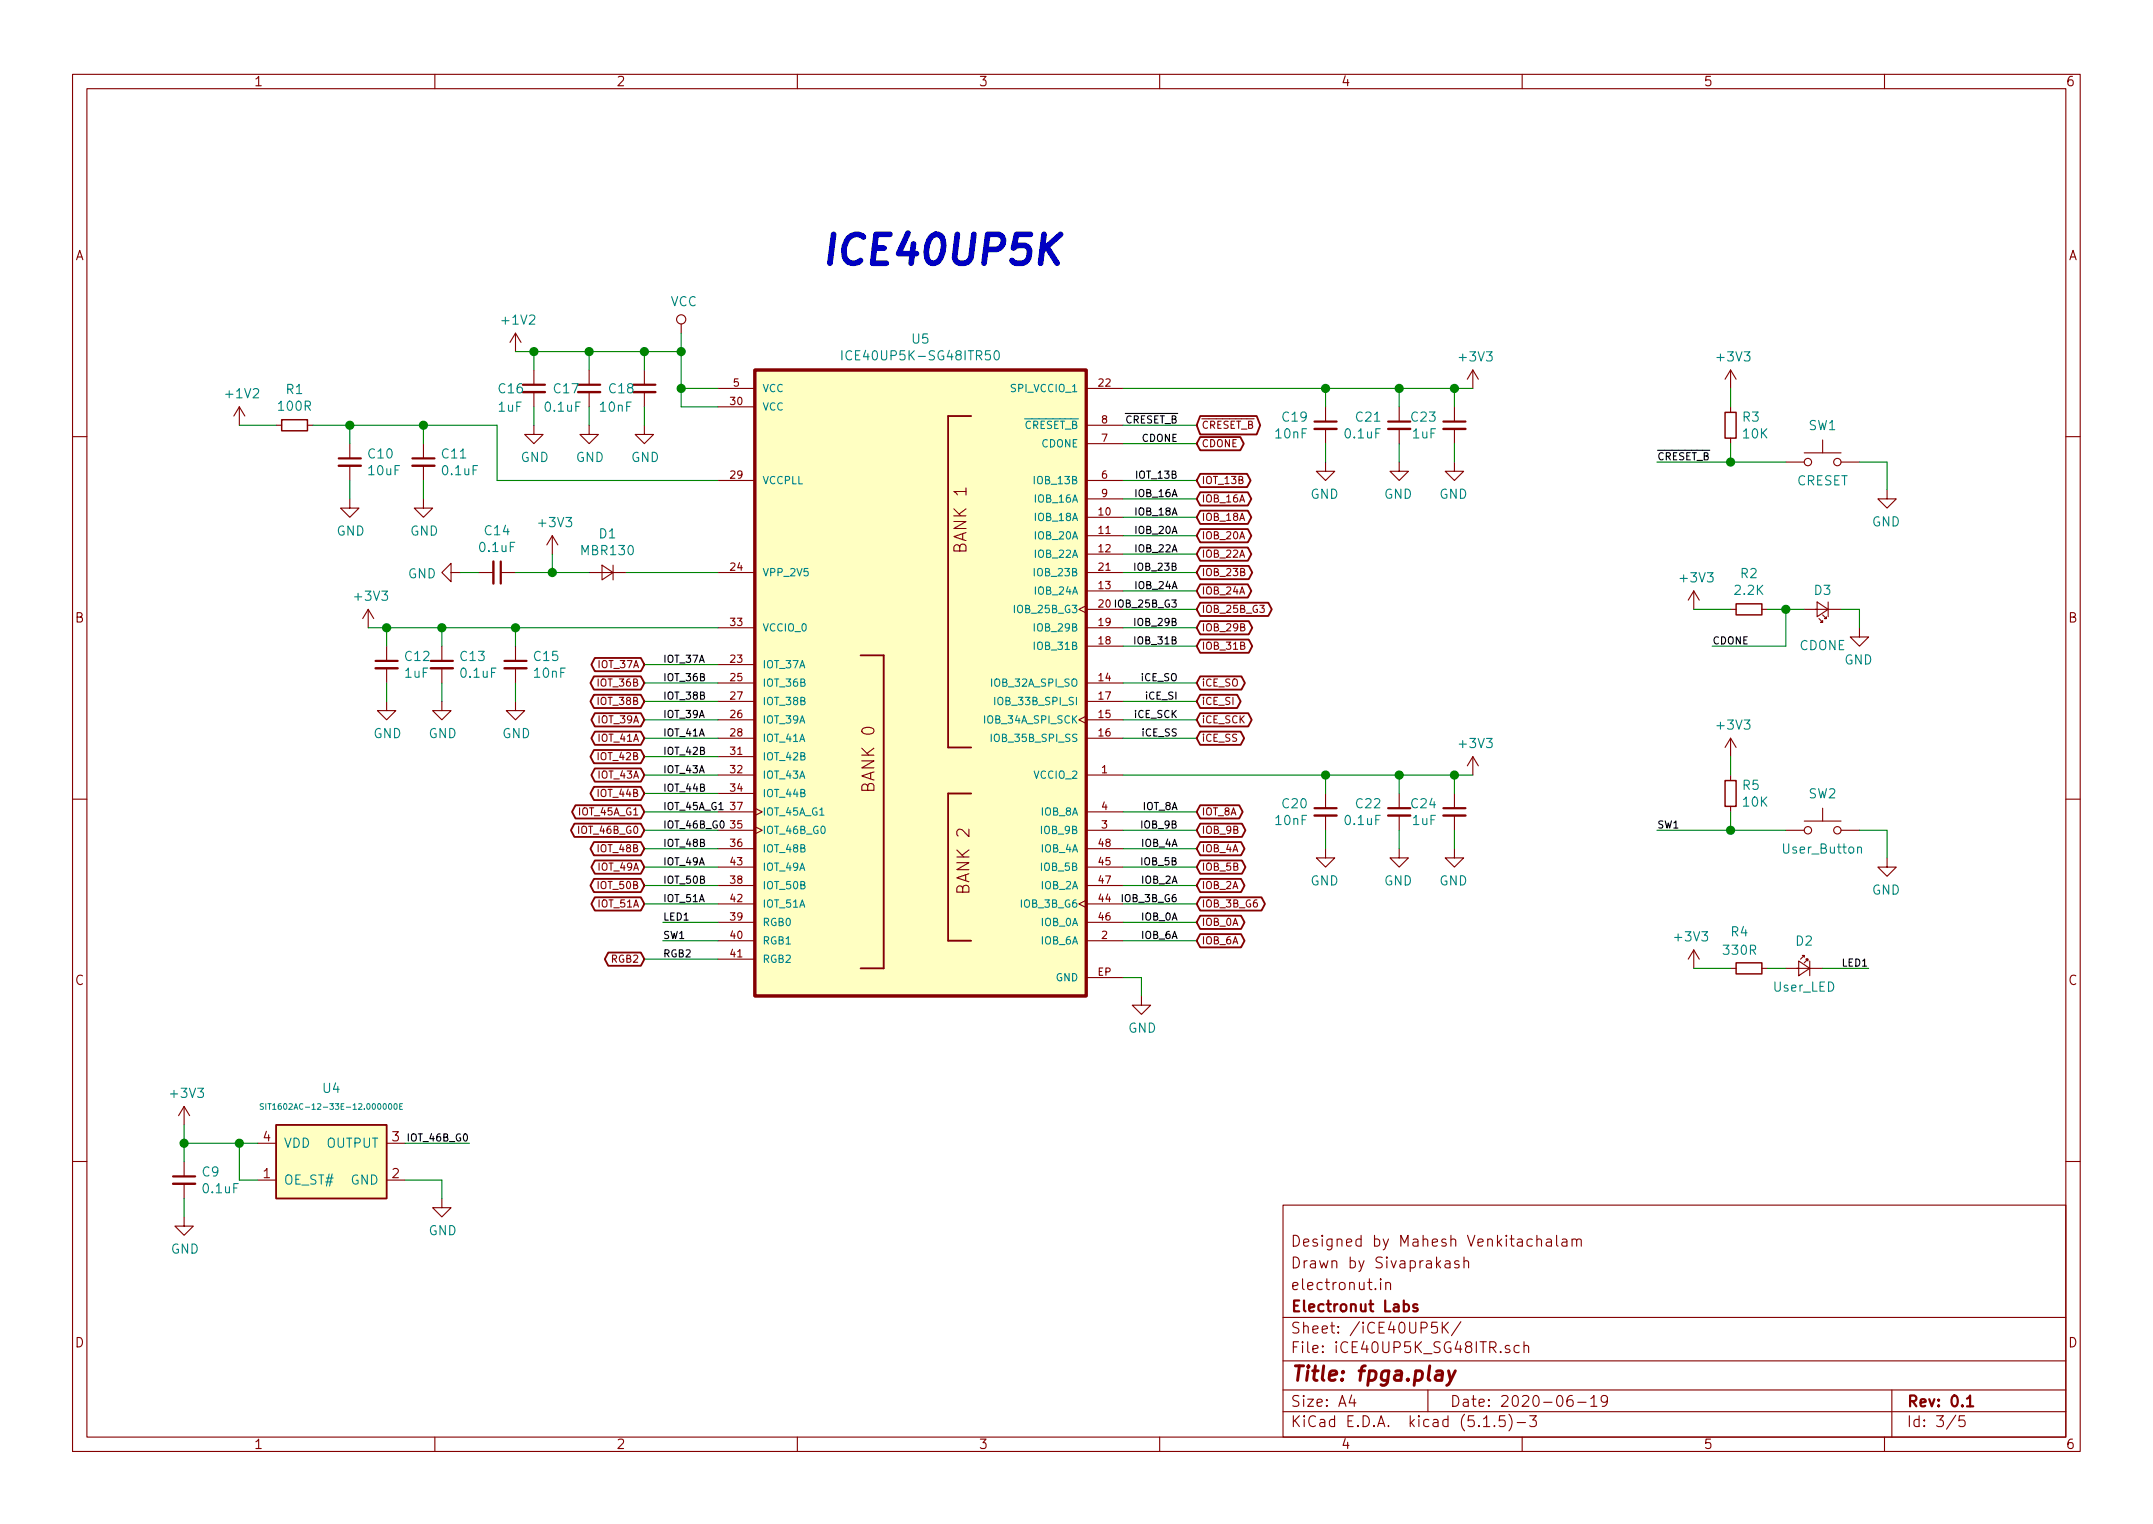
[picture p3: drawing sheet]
<svg xmlns="http://www.w3.org/2000/svg" width="297mm" height="210mm" viewBox="0 0 297 210" stroke-linecap="round" stroke-linejoin="round" font-family="sans-serif">
<g fill="none" stroke="#840000" stroke-width=".15">
<path d="M10 10.3h277v189.9h-277zM12 12.2h273v186.1h-273zM60 10.3v1.9M110 10.3v1.9M160 10.3v1.9M210 10.3v1.9M260 10.3v1.9M33 56.1l-.7 1.3M33 56.1v2.6M33 56.1l.8 1.3M38.1 58.7h.8M42.4 58.7h.8"/>
<path d="M71.1 46l-.7 1.2M71.1 46v2.5M71.1 46l.8 1.2M73.7 58.7v1.2h1.2l-1.2 1.3-1.3-1.3h1.3M73.7 51v2.1M73.7 54.1v2M81.3 58.7v1.2h1.2l-1.2 1.3-1.3-1.3h1.3M81.3 51v2.1M81.3 54.1v2M88.9 58.7v1.2h1.3l-1.3 1.3-1.3-1.3h1.3M88.9 51v2.1M88.9 54.1v2"/>
<path d="M94 44.7v1.3M99.1 53.6h5M99.1 56.1h5M149.9 58.7h5M149.9 53.6h5M182.9 56.1v2.1M182.9 59.2v2M193 56.1v2.1M193 59.2v2M200.7 56.1v2.1M200.7 59.2v2M203.2 51v2.6"/>
<path d="M203.2 51l-.8 1.3M203.2 51l.8 1.3M238.8 51v2.6M238.8 56.1v.8M238.8 51l-.8 1.3M238.8 51l.7 1.3M10 60.2h2M48.3 68.8v1.3h1.2l-1.2 1.3-1.3-1.3h1.3M48.3 61.2v2M48.3 64.3v2M58.4 68.8v1.3h1.3l-1.3 1.3-1.3-1.3h1.3M58.4 61.2v2"/>
<path d="M58.4 64.3v2M62.2 79v-1.3l-1.2 1.3 1.2 1.3v-1.3h1.3M66 79h2.1M69.1 79h2M76.2 73.9l-.8 1.3M76.2 73.9v2.5M76.2 73.9l.8 1.3M81.3 79h5.1M83.1 78l1.5 1-1.5 1zM84.6 78v2M99.1 79h5M99.1 66.3h5"/>
<path d="M133.3 67.3v1M149.9 79h5M149.9 71.4h5M149.9 73.9h5M149.9 76.4h5M149.9 66.3h5M149.9 61.2h5M149.9 68.8h5M182.9 63.7v1.3h-1.3l1.3 1.3 1.2-1.3h-1.2M193 63.7v1.3h-1.2l1.2 1.3 1.3-1.3h-1.3M200.7 63.7v1.3h-1.3l1.3 1.3 1.2-1.3h-1.2M238.8 60.4v.8"/>
<path d="M246.4 63.7h2.5M248.9 62.5h5.1M251.5 60.7v1.8M254 63.7h2.5M260.3 67.6v1.2h-1.2l1.2 1.3 1.3-1.3h-1.3M285 60.2h2M50.8 84.1l-.8 1.2M50.8 84.1v2.5M50.8 84.1l.8 1.2M53.3 96.8v1.2h1.3l-1.3 1.3-1.2-1.3h1.2M53.3 89.1v2.1M53.3 92.2v2"/>
<path d="M61 96.8v1.2h1.2l-1.2 1.3-1.3-1.3h1.3M61 89.1v2.1M61 92.2v2M71.1 96.8v1.2h1.3l-1.3 1.3-1.3-1.3h1.3M71.1 89.1v2.1M71.1 92.2v2M99.1 94.2h5M99.1 99.3h5M99.1 96.8h5M99.1 86.6h5M99.1 91.7h5M149.9 98.8l-1.1 .5 1.1 .5"/>
<path d="M149.9 83.6l-1.1 .5 1.1 .5M149.9 84.1h5M149.9 81.5h5M149.9 94.2h5M149.9 99.3h5M149.9 96.8h5M149.9 89.1h5M149.9 86.6h5M173.8 83.5h.6l-.3 .4 .3 .1v.4l-.2 .1-.4-.1M233.7 81.5v2.6M233.7 81.5l-.8 1.3M233.7 81.5l.7 1.3"/>
<path d="M238.8 84.1h.7M243.1 84.1h.7M248.9 84.1h5.1M250.7 83.1l1.5 1-1.5 1zM251 85.3l.5 .5h-.3h.3v-.2M251.5 84.8l.5 .5h-.3h.3v-.2M252.2 83.1v2M256.5 86.6v1.3h-1.2l1.2 1.2 1.3-1.2h-1.3M10 110.3h2M99.1 114.5h5M99.1 106.9h5M99.1 101.8h5"/>
<path d="M99.1 104.4h5M99.1 109.5h5M99.1 117.1h5M99.1 112h5M99.1 119.6h5M104.1 114l1.1 .5-1.1 .6M104.1 111.5l1.1 .5-1.1 .5M149.9 114.5h5M149.9 106.9h5M149.9 101.8h5M149.9 117.1h5M149.9 112h5"/>
<path d="M149.9 119.6h5M182.9 117.1v1.3h-1.3l1.3 1.2 1.2-1.2h-1.2M182.9 109.5v2M182.9 112.5v2M193 117.1v1.3h-1.2l1.2 1.2 1.3-1.2h-1.3M193 109.5v2M193 112.5v2M200.7 117.1v1.3h-1.3l1.3 1.2 1.2-1.2h-1.2M200.7 109.5v2M200.7 112.5v2M203.2 104.4l-.8 1.3M203.2 104.4v2.5"/>
<path d="M203.2 104.4l.8 1.3M238.8 101.8l-.8 1.3M238.8 101.8v2.6M238.8 106.9v.8M238.8 111.2v.8M238.8 101.8l.7 1.3M246.4 114.5h2.5M248.9 113.3h5.1M251.5 111.5v1.8M254 114.5h2.5M260.3 118.4v1.2h-1.2l1.2 1.3 1.3-1.3h-1.3M285 110.3h2"/>
<path d="M99.1 129.8h5M99.1 122.2h5M99.1 127.2h5M99.1 132.3h5M99.1 124.7h5M149.9 124.2l-1.1 .5 1.1 .5M149.9 129.8h5M149.9 122.2h5M149.9 127.2h5M149.9 124.7h5M149.9 134.9h5M157.5 137.4v1.3h1.2l-1.2 1.2-1.3-1.2h1.3"/>
<path d="M233.7 131.1l.7 1.2M233.7 131.1v2.5M233.7 131.1l-.8 1.2M238.8 133.6h.7M243.1 133.6h.7M246.4 133.6h5.1M248.2 132.6l1.5 1-1.5 1zM248.9 132.1v-.3h-.2h.2l-.5 .5M249.4 132.6v-.3h-.2h.2l-.5 .5M249.7 132.6v2M25.4 152.6l-.8 1.3M25.4 152.6v2.6"/>
<path d="M25.4 152.6l.8 1.3M35.6 157.7h2.5M53.3 157.7h2.6M10 160.2h2M25.4 167.9v1.3h1.3l-1.3 1.2-1.3-1.2h1.3M25.4 160.3v2M25.4 163.3v2M35.6 162.8h2.5M53.3 162.8h2.6M61 165.3v1.3h1.2l-1.2 1.3-1.3-1.3h1.3M177 166.3h108v32h-108zM190.5 176.4v.2l.1-.1-.1-.1v.2"/>
<path d="M190.5 176.9v1M191.2 177.1a.41 .41 0 0 1 .6 0v.8M191.2 176.9v1M199.4 174l.1-.1 .5 .1 .1 .9M200.1 174.3l-.6 .1a.29 .29 0 0 0-.2 .2 .29 .29 0 0 0 .2 .3l.6-.1M201.3 174a.37 .37 0 0 0-.6 .1v.1a.54 .54 0 0 0 .6 .3v.3l-.2 .1-.4-.1M202 174.1a.38 .38 0 0 1 .6 0v.8M202 173.4v1.5M212 171.1a.38 .38 0 0 1 .7 0v.8M213.4 171l.1-.1 .5 .1v.9M214 171.3l-.5 .1-.2 .2 .1 .3h.1h.5M214.8 170.4v1.3l.2 .2"/>
<path d="M215.5 171l.2-.1 .4 .1 .1 .9M216.2 171.3l-.5 .1a.29 .29 0 0 0-.2 .2 .29 .29 0 0 0 .2 .3h.5M216.9 171.1a.38 .38 0 0 1 .6 0v.8M216.9 170.9v1M217.5 171.1a.34 .34 0 0 1 .3-.2 .34 .34 0 0 1 .4 .2v.8M285 160.2h2M60 198.3v1.9M110 198.3v1.9M160 198.3v1.9M177 194.8h108M177 191.8h108M177 187.8h108"/>
<path d="M177 181.8h108M186.5 192.5l-.4 1h1M186.8 193v1M197 191.8v3M198.3 182.4h-.7l-.1 .7h.1a.62 .62 0 0 1 .7 0v.7l-.3 .1h-.3l-.2-.1M199 182.4v1.5M199.2 183.1l.6 .8M199.8 182.4l-.8 .9M201.5 182.3l-1.2 2M204.7 196.8h.8M206.2 196.7v.1l-.1-.1h.1v.1M207.6 195.3h-.7l-.1 .7h.1a.62 .62 0 0 1 .7 0v.7l-.2 .1h-.4l-.2-.1"/>
<path d="M208.2 195.1a1.71 1.71 0 0 1 0 2.3M208.3 185.7a.37 .37 0 0 0-.6 .1v.1a.54 .54 0 0 0 .6 .3v.1v.2l-.2 .1-.4-.1M209.3 196.3h1.2M209.6 185.7l-.4-.1-.3 .3 .1 .6 .2 .1 .4-.1M210 198.3v1.9M210.3 185.7a.38 .38 0 0 1 .6 .1v.8M210.3 185.1v1.5M211 195.3h1l-.5 .6 .4 .1 .1 .2-.1 .5-.2 .1h-.4l-.3-.1M216.9 192.5a.62 .62 0 0 0-.7 .7v.5a.48 .48 0 0 0 .8 .2 .61 .61 0 0 0-.1-.7 .51 .51 0 0 0-.7 .2M217.7 193.5h1.1M219.5 193l.4-.5v1.5M219.5 194h.8"/>
<path d="M221.8 193.2l-.3 .3h-.3l-.2-.2-.1-.5 .3-.3a.47 .47 0 0 1 .6 .3 1.01 1.01 0 0 1-.5 1.2h-.2M260 198.3v1.9M261 191.8v6.5M269.8 195.2l-1.2 2M271 195.3h-.7v.7a.62 .62 0 0 1 .7 0l.1 .2-.1 .5-.2 .1h-.3l-.2-.1"/>
<circle cx="94" cy="44.1" r=".63"/>
<circle cx="249.4" cy="63.7" r=".51"/>
<circle cx="253.5" cy="63.7" r=".51"/>
<circle cx="249.4" cy="114.5" r=".51"/>
<circle cx="253.5" cy="114.5" r=".51"/>
</g>
<g fill="none" stroke="#840000" stroke-width=".3">
<path d="M72.1 53.1h3.1M79.8 53.1h3M87.4 53.1h3M181.4 58.2h3M191.5 58.2h3.1M199.1 58.2h3.1M46.7 63.2h3.1M56.9 63.2h3M69.1 77.5v3M51.8 91.2h3.1M59.4 91.2h3.1M69.6 91.2h3"/>
<path d="M181.4 111.5h3M191.5 111.5h3.1M199.1 111.5h3.1M23.9 162.3h3M195.5 180l-.3-.1-.2 .1v.2a.48 .48 0 0 0 .5 .3l.1 .1-.1 .2-.1 .1-.4-.1M271.4 193l.3-.2 .1-.3v1.5M271.4 194h.8"/>
</g>
<path d="M104.1 51h45.8v86.4h-45.8zM198.2 189.2l.2-.1 .6 .1v.2l-.1 1M199 189.6l-.2 .1h-.5a.4 .4 0 0 0-.3 .3 .4 .4 0 0 0 .2 .4h.5l.2-.1M199.8 189.1l.4 1.3M200.8 189.1l-.9 1.8-.3 .2" fill="none" stroke="#840000" stroke-width=".41"/>
<g fill="none" stroke="#840000" stroke-width=".33">
<path d="M72.1 54.1h3.1M79.8 54.1h3M87.4 54.1h3M181.4 59.2h3M191.5 59.2h3.1M199.1 59.2h3.1M46.7 64.3h3.1M56.9 64.3h3M68.1 77.5v3M51.8 92.2h3.1M59.4 92.2h3.1M69.6 92.2h3"/>
<path d="M181.4 112.5h3M191.5 112.5h3.1M199.1 112.5h3.1M23.9 163.3h3"/>
</g>
<g fill="#ffffc2" stroke="#ffffc2" stroke-width=".14">
<path d="M38.1 155.2h15.2v10.1h-15.2z"/>
<path d="M104.1 51h45.8v86.4h-45.8z"/>
</g>
<path d="M38.9 57.9h3.5v1.5h-3.5zM238 56.9h1.5v3.5h-1.5zM239.5 83.3h3.6v1.5h-3.6zM238 107.7h1.5v3.5h-1.5zM239.5 132.8h3.6v1.6h-3.6zM38.1 155.2h15.2v10.1h-15.2z" fill="none" stroke="#840000" stroke-width=".2"/>
<path d="M36.3 152.3h-.3l-.1 .1 .1 .2 .3 .1v.3h-.4M36.7 152.3v.8M37 152.3h.4M37.2 152.3v.8M53.7 152.3h.1a.42 .42 0 0 1 .3 .4 .42 .42 0 0 1-.3 .4l-.2-.4zM54.4 152.3h.2a.46 .46 0 0 1-.1 .8l-.1-.4zM55.1 152.6h.3M55.5 152.3h-.4v.8h.4" fill="none" stroke="#008484" stroke-width=".14"/>
<path d="M116.2 48.4v1.3M117.5 48.5a.51 .51 0 0 0-.6 0 .51 .51 0 0 0-.2 .6 .46 .46 0 0 0 .3 .5 .46 .46 0 0 0 .5-.1M137.3 48.5a.31 .31 0 0 1 .3-.1 .31 .31 0 0 1 .2 .2v.8l-.2 .3a.68 .68 0 0 1-.3-1.2zM137.2 96.2v1M136.8 101.3v1M256.3 117v-.1a.31 .31 0 0 1 .5 .1v.7" fill="none" stroke="#008484" stroke-width=".15"/>
<g fill="none" stroke="#840000" stroke-width=".25">
<path d="M134 57.4h-3.2v45.7h3.2M165.6 57.4h7.8l.5 1.3-.5 1.2h-7.8l-.5-1.2zM165.6 75.5h6.6l.4 .9-.4 1h-6.6l-.5-1zM165.6 70.5h6.6l.4 .9-.4 .9h-6.6l-.5-.9zM165.6 78.1h6.7l.5 .9-.5 .9h-6.7l-.5-.9zM165.6 67.9h6.6l.4 .9-.4 .9h-6.6l-.5-.9zM165.6 65.4h6.5l.4 .9-.4 .9h-6.5l-.5-.9zM165.6 73h6.6l.4 .9-.4 .9h-6.6l-.5-.9zM165.6 60.3h5.5l.5 .9-.5 .9h-5.5l-.5-.9zM81.9 95.9h6.5l.5 .9-.5 .9h-6.5l-.4-.9zM81.9 93.3h6.5l.5 .9-.5 .9h-6.5l-.4-.9zM82.1 90.8h6.3l.5 .9-.5 .9h-6.3l-.5-.9z"/>
<path d="M82.1 98.4h6.3l.5 .9-.5 .9h-6.3l-.5-.9zM118.7 90.4h3.2v43.2h-3.2M165.6 80.6h6.6l.4 .9-.4 .9h-6.6l-.5-.9zM165.6 83.2h9.4l.5 .9-.5 .9h-9.4l-.5-.9zM165.6 85.7h6.7l.5 .9-.5 .9h-6.7l-.5-.9zM165.6 95.9h5.1l.5 .9-.5 .9h-5.1l-.5-.9zM165.6 98.4h6.6l.5 .9-.5 .9h-6.6l-.5-.9zM165.6 88.2h6.7l.5 .9-.5 1h-6.7l-.5-1zM165.6 93.3h5.7l.5 .9-.5 .9h-5.7l-.5-.9zM79.2 113.6h9.2l.5 .9-.5 1h-9.2l-.4-1zM79.4 111.1h9l.5 .9-.5 .9h-9l-.5-.9zM81.9 116.2h6.5l.5 .9-.5 .9h-6.5l-.4-.9z"/>
<path d="M81.9 108.6h6.5l.5 .9-.5 .9h-6.5l-.4-.9zM81.9 103.5h6.5l.5 .9-.5 .9h-6.5l-.4-.9zM82.1 118.7h6.3l.5 .9-.5 .9h-6.3l-.5-.9zM82.1 106h6.3l.5 .9-.5 .9h-6.3l-.5-.9zM82.1 100.9h6.3l.5 .9-.5 1h-6.3l-.5-1zM134 109.5h-3.2v20.3h3.2M165.6 113.6h5.7l.5 .9-.5 1h-5.7l-.5-1zM165.6 116.2h5.6l.5 .9-.5 .9h-5.6l-.5-.9zM165.6 100.9h5.6l.5 .9-.5 1h-5.6l-.5-1zM165.6 111.1h5.4l.4 .9-.4 .9h-5.4l-.5-.9zM165.6 118.7h5.7l.5 .9-.5 .9h-5.7l-.5-.9zM81.9 121.3h6.5l.5 .9-.5 .9h-6.5l-.4-.9z"/>
<path d="M82.1 123.8h6.3l.5 .9-.5 .9h-6.3l-.5-.9zM83.9 131.4h4.5l.5 .9-.5 .9h-4.5l-.5-.9zM165.6 121.3h5.6l.5 .9-.5 .9h-5.6l-.5-.9zM165.6 123.8h8.4l.5 .9-.5 .9h-8.4l-.5-.9zM165.6 128.9h5.6l.5 .9-.5 .9h-5.6l-.5-.9zM165.6 126.3h5.6l.5 .9-.5 1h-5.6l-.5-1z"/>
</g>
<g fill="none" stroke="#008400" stroke-width=".15">
<path d="M33 58.7h5.1M43.2 58.7h25.4v7.6h30.5M48.3 58.7v2.5M58.4 58.7v2.5M71.1 48.5h22.9M73.7 48.5v2.5M73.7 56.1v2.6M81.3 48.5v2.5M81.3 56.1v2.6M88.9 48.5v2.5M88.9 56.1v2.6M94 53.6h5.1"/>
<path d="M94 46v10.1h5.1M154.9 58.7h10.2M154.9 53.6h48.3M182.9 53.6v2.5M193 53.6v2.5M200.7 53.6v2.5M238.8 53.6v2.5M48.3 66.3v2.5M58.4 66.3v2.5M63.5 79h2.5M71.1 79h10.2M76.2 76.4v2.6"/>
<path d="M86.4 79h12.7M154.9 76.4h10.2M154.9 73.9h10.2M154.9 79h10.2M154.9 68.8h10.2M154.9 66.3h10.2M154.9 71.4h10.2M154.9 61.2h10.2M182.9 61.2v2.5M193 61.2v2.5M200.7 61.2v2.5M228.6 63.7h17.8"/>
<path d="M238.8 61.2v2.5M256.5 63.7h3.8v3.9M50.8 86.6h48.3M53.3 86.6v2.5M53.3 94.2v2.6M61 86.6v2.5M61 94.2v2.6M71.1 86.6v2.5M71.1 94.2v2.6M88.9 99.3h10.2M88.9 94.2h10.2M88.9 91.7h10.2"/>
<path d="M88.9 96.8h10.2M154.9 99.3h10.2M154.9 81.5h10.2M154.9 94.2h10.2M154.9 84.1h10.2M154.9 86.6h10.2M154.9 89.1h10.2M154.9 96.8h10.2M233.7 84.1h5.1M243.8 84.1h5.1M246.4 84.1v5h-10.2M254 84.1h2.5v2.5"/>
<path d="M88.9 101.8h10.2M88.9 106.9h10.2M88.9 112h10.2M88.9 114.5h10.2M88.9 104.4h10.2M88.9 109.5h10.2M88.9 117.1h10.2M88.9 119.6h10.2M154.9 101.8h10.2M154.9 106.9h48.3M154.9 112h10.2M154.9 114.5h10.2"/>
<path d="M154.9 117.1h10.2M154.9 119.6h10.2M182.9 106.9v2.6M182.9 114.5v2.6M193 106.9v2.6M193 114.5v2.6M200.7 106.9v2.6M200.7 114.5v2.6M228.6 114.5h17.8M238.8 104.4v2.5M238.8 112v2.5M256.5 114.5h3.8v3.9"/>
<path d="M88.9 122.2h10.2M88.9 124.7h10.2M88.9 132.3h10.2M91.4 127.2h7.7M91.4 129.8h7.7M154.9 122.2h10.2M154.9 124.7h10.2M154.9 127.2h10.2M154.9 129.8h10.2M154.9 134.9h2.6v2.5M233.7 133.6h5.1M243.8 133.6h2.6"/>
<path d="M251.5 133.6h6.3M25.4 157.7h10.2M25.4 155.2v5.1M33 157.7v5.1h2.6M55.9 157.7h8.9M25.4 165.3v2.6M55.9 162.8h5.1v2.5"/>
</g>
<path d="M144.4 34l1.4 2.3M146.3 32.3l-2.5 2.3" fill="none" stroke="#0000c2" stroke-width=".79"/>
<g fill="#008400" stroke="#008400" stroke-width=".25">
<circle cx="94" cy="48.5" r=".51"/>
<circle cx="48.3" cy="58.7" r=".51"/>
<circle cx="246.4" cy="84.1" r=".51"/>
<circle cx="71.1" cy="86.6" r=".51"/>
<circle cx="58.4" cy="58.7" r=".51"/>
<circle cx="61" cy="86.6" r=".51"/>
<circle cx="238.8" cy="114.5" r=".51"/>
<circle cx="238.8" cy="63.7" r=".51"/>
<circle cx="73.7" cy="48.5" r=".51"/>
<circle cx="182.9" cy="106.9" r=".51"/>
<circle cx="193" cy="53.6" r=".51"/>
<circle cx="182.9" cy="53.6" r=".51"/>
<circle cx="94" cy="53.6" r=".51"/>
<circle cx="200.7" cy="53.6" r=".51"/>
<circle cx="53.3" cy="86.6" r=".51"/>
<circle cx="200.7" cy="106.9" r=".51"/>
<circle cx="81.3" cy="48.5" r=".51"/>
<circle cx="76.2" cy="79" r=".51"/>
<circle cx="88.9" cy="48.5" r=".51"/>
<circle cx="25.4" cy="157.7" r=".51"/>
<circle cx="33" cy="157.7" r=".51"/>
<circle cx="193" cy="106.9" r=".51"/>
</g>
<text font-size="5.6" fill="#0000c2" x="113" y="36.5">ICE40UP5K</text>
<text font-size="2.8" fill="#840000" x="178" y="190.5">Title: fpga.play</text>
<g font-size="2.3" fill="#840000">
<text x="133.4" y="76.1" transform="rotate(-90 133.4 76.1)">BANK 1</text>
<text x="120.7" y="109.1" transform="rotate(-90 120.7 109.1)">BANK 0</text>
<text x="133.8" y="123.1" transform="rotate(-90 133.8 123.1)">BANK 2</text>
</g>
<g font-size="2.1" fill="#840000">
<text x="178" y="172">Designed by Mahesh Venkitachalam</text>
<text x="178" y="178">electronut.in</text>
<text x="178" y="175">Drawn by Sivaprakash</text>
<text x="178" y="184">Sheet: /iCE40UP5K/</text>
<text x="178" y="181">Electronut Labs</text>
<text x="178" y="186.7">File: iCE40UP5K_SG48ITR.sch</text>
<text x="178" y="196.9">KiCad E.D.A. kicad (5.1.5)-3</text>
<text x="178" y="194.1">Size: A4</text>
<text x="200" y="194.1">Date: 2020-06-19</text>
<text x="263" y="194.1">Rev: 0.1</text>
<text x="263" y="196.9">Id: 3/5</text>
</g>
<g font-size="1.8" fill="#840000">
<text x="35" y="11.9">1</text>
<text x="85" y="11.9">2</text>
<text x="135" y="11.9">3</text>
<text x="185" y="11.9">4</text>
<text x="235" y="11.9">5</text>
<text x="285" y="11.9">6</text>
<text x="10.4" y="35.9">A</text>
<text x="285.4" y="35.9">A</text>
<text x="10.4" y="85.9">B</text>
<text x="285.4" y="85.9">B</text>
<text x="10.4" y="135.9">C</text>
<text x="285.4" y="135.9">C</text>
<text x="36.3" y="157.5">4</text>
<text x="54.1" y="157.5">3</text>
<text x="36.3" y="162.6">1</text>
<text x="54.1" y="162.6">2</text>
<text x="10.4" y="185.9">D</text>
<text x="285.4" y="185.9">D</text>
<text x="35" y="199.9">1</text>
<text x="85" y="199.9">2</text>
<text x="135" y="199.9">3</text>
<text x="185" y="199.9">4</text>
<text x="235" y="199.9">5</text>
<text x="285" y="199.9">6</text>
</g>
<g font-size="1.8" fill="#008484">
<text x="69.4" y="44.8">+1V2</text>
<text x="92.5" y="42.3">VCC</text>
<text x="125.9" y="47.4">U5</text>
<text x="117.2" y="49.7">ICE40UP5K-SG48ITR50</text>
<text x="201.5" y="49.9">+3V3</text>
<text x="237.1" y="49.9">+3V3</text>
<text x="31.3" y="55">+1V2</text>
<text x="38.5" y="56.7">100R</text>
<text x="39.5" y="54.4">R1</text>
<text x="68.8" y="56.8">1uF</text>
<text x="68.9" y="54.3">C16</text>
<text x="75.3" y="56.8">0.1uF</text>
<text x="76.5" y="54.3">C17</text>
<text x="82.9" y="56.8">10nF</text>
<text x="84.1" y="54.3">C18</text>
<text x="177" y="58.2">C19</text>
<text x="187.1" y="58.2">C21</text>
<text x="194.8" y="58.2">C23</text>
<text x="240.5" y="58.2">R3</text>
<text x="249.6" y="59.4">SW1</text>
<text x="50.9" y="63.3">C10</text>
<text x="50.9" y="65.6">10uF</text>
<text x="61" y="63.3">C11</text>
<text x="61.1" y="65.6">0.1uF</text>
<text x="71.8" y="63.7">GND</text>
<text x="79.5" y="63.7">GND</text>
<text x="87.1" y="63.7">GND</text>
<text x="176.1" y="60.5">10nF</text>
<text x="185.7" y="60.5">0.1uF</text>
<text x="194.9" y="60.5">1uF</text>
<text x="240.5" y="60.5">10K</text>
<text x="180.8" y="68.8">GND</text>
<text x="191" y="68.8">GND</text>
<text x="198.6" y="68.8">GND</text>
<text x="247.9" y="67">CRESET</text>
<text x="46.4" y="73.9">GND</text>
<text x="56.6" y="73.9">GND</text>
<text x="66.3" y="76.2">0.1uF</text>
<text x="67" y="73.9">C14</text>
<text x="74.5" y="72.7">+3V3</text>
<text x="80.3" y="76.6">MBR130</text>
<text x="82.7" y="74.3">D1</text>
<text x="258.3" y="72.6">GND</text>
<text x="49.1" y="82.9">+3V3</text>
<text x="56.3" y="79.8">GND</text>
<text x="232" y="80.4">+3V3</text>
<text x="239.4" y="82.1">2.2K</text>
<text x="240.2" y="79.8">R2</text>
<text x="250.3" y="82.1">D3</text>
<text x="248.3" y="89.7">CDONE</text>
<text x="55.9" y="93.5">1uF</text>
<text x="56" y="91.2">C12</text>
<text x="63.6" y="91.2">C13</text>
<text x="63.7" y="93.5">0.1uF</text>
<text x="73.7" y="91.2">C15</text>
<text x="73.8" y="93.5">10nF</text>
<text x="254.5" y="91.7">GND</text>
<text x="51.5" y="101.8">GND</text>
<text x="59.1" y="101.8">GND</text>
<text x="69.3" y="101.8">GND</text>
<text x="237.1" y="100.7">+3V3</text>
<text x="201.5" y="103.2">+3V3</text>
<text x="176.1" y="113.8">10nF</text>
<text x="177" y="111.5">C20</text>
<text x="185.7" y="113.8">0.1uF</text>
<text x="187.1" y="111.5">C22</text>
<text x="194.8" y="111.5">C24</text>
<text x="194.9" y="113.8">1uF</text>
<text x="240.5" y="109">R5</text>
<text x="240.5" y="111.3">10K</text>
<text x="249.6" y="110.2">SW2</text>
<text x="246.2" y="117.8">User_Button</text>
<text x="180.8" y="122.2">GND</text>
<text x="191" y="122.2">GND</text>
<text x="198.6" y="122.2">GND</text>
<text x="258.3" y="123.4">GND</text>
<text x="231.2" y="129.9">+3V3</text>
<text x="237.9" y="131.7">330R</text>
<text x="238.9" y="129.2">R4</text>
<text x="247.8" y="130.5">D2</text>
<text x="244.7" y="136.8">User_LED</text>
<text x="155.7" y="142.5">GND</text>
<text x="23.7" y="151.5">+3V3</text>
<text x="44.6" y="150.8">U4</text>
<text x="39.1" y="158.4">VDD</text>
<text x="45.1" y="158.4">OUTPUT</text>
<text x="27.9" y="162.3">C9</text>
<text x="28.1" y="164.6">0.1uF</text>
<text x="39.1" y="163.4">OE_ST#</text>
<text x="48.4" y="163.4">GND</text>
<text x="23.6" y="173">GND</text>
<text x="59.1" y="170.4">GND</text>
</g>
<g font-size="1.4" fill="#840000">
<text x="101.2" y="53.3">5</text>
<text x="151.6" y="53.3">22</text>
<text x="100.8" y="55.9">30</text>
<text x="152" y="58.4">8</text>
<text x="165.7" y="59.2">CRESET_B</text>
<text x="152" y="61">7</text>
<text x="165.7" y="61.7">CDONE</text>
<text x="100.8" y="66">29</text>
<text x="151.6" y="71.1">10</text>
<text x="152" y="66">6</text>
<text x="152" y="68.6">9</text>
<text x="165.7" y="71.9">IOB_18A</text>
<text x="165.7" y="69.3">IOB_16A</text>
<text x="165.7" y="66.8">IOT_13B</text>
<text x="151.6" y="73.7">11</text>
<text x="151.6" y="76.2">12</text>
<text x="165.7" y="76.9">IOB_22A</text>
<text x="165.7" y="74.4">IOB_20A</text>
<text x="100.8" y="78.7">24</text>
<text x="151.6" y="81.3">13</text>
<text x="151.6" y="83.8">20</text>
<text x="151.6" y="78.7">21</text>
<text x="165.7" y="82">IOB_24A</text>
<text x="165.7" y="79.5">IOB_23B</text>
<text x="100.8" y="86.4">33</text>
<text x="151.6" y="88.9">18</text>
<text x="151.6" y="86.4">19</text>
<text x="165.7" y="84.6">IOB_25B_G3</text>
<text x="165.7" y="87.1">IOB_29B</text>
<text x="165.7" y="89.6">IOB_31B</text>
<text x="82.7" y="92.2">IOT_37A</text>
<text x="82.7" y="94.7">IOT_36B</text>
<text x="100.8" y="91.4">23</text>
<text x="100.8" y="94">25</text>
<text x="151.6" y="94">14</text>
<text x="165.7" y="94.7">iCE_SO</text>
<text x="82.7" y="99.8">IOT_39A</text>
<text x="82.7" y="97.3">IOT_38B</text>
<text x="100.8" y="99.1">26</text>
<text x="100.8" y="96.5">27</text>
<text x="100.8" y="101.6">28</text>
<text x="151.6" y="99.1">15</text>
<text x="151.6" y="101.6">16</text>
<text x="151.6" y="96.5">17</text>
<text x="165.7" y="97.3">iCE_SI</text>
<text x="165.7" y="99.8">iCE_SCK</text>
<text x="82.7" y="107.4">IOT_43A</text>
<text x="82.7" y="104.9">IOT_42B</text>
<text x="82.7" y="102.3">IOT_41A</text>
<text x="100.8" y="104.1">31</text>
<text x="100.8" y="106.7">32</text>
<text x="152" y="106.7">1</text>
<text x="165.7" y="102.3">iCE_SS</text>
<text x="80.1" y="112.5">IOT_45A_G1</text>
<text x="82.7" y="110">IOT_44B</text>
<text x="100.8" y="109.2">34</text>
<text x="100.8" y="111.8">37</text>
<text x="152" y="111.8">4</text>
<text x="165.7" y="112.5">IOT_8A</text>
<text x="80.1" y="115">IOT_46B_G0</text>
<text x="82.7" y="117.6">IOT_48B</text>
<text x="100.8" y="114.3">35</text>
<text x="100.8" y="116.8">36</text>
<text x="100.8" y="119.4">43</text>
<text x="151.6" y="119.4">45</text>
<text x="151.6" y="116.8">48</text>
<text x="152" y="114.3">3</text>
<text x="165.7" y="115">IOB_9B</text>
<text x="165.7" y="117.6">IOB_4A</text>
<text x="82.7" y="120.1">IOT_49A</text>
<text x="82.7" y="122.7">IOT_50B</text>
<text x="82.7" y="125.2">IOT_51A</text>
<text x="100.8" y="121.9">38</text>
<text x="100.8" y="124.5">42</text>
<text x="151.6" y="124.5">44</text>
<text x="151.6" y="121.9">47</text>
<text x="165.7" y="122.7">IOB_2A</text>
<text x="165.7" y="125.2">IOB_3B_G6</text>
<text x="165.7" y="120.1">IOB_5B</text>
<text x="100.8" y="127">39</text>
<text x="100.8" y="129.5">40</text>
<text x="151.6" y="127">46</text>
<text x="152" y="129.5">2</text>
<text x="165.7" y="130.3">IOB_6A</text>
<text x="165.7" y="127.7">IOB_0A</text>
<text x="84.4" y="132.8">RGB2</text>
<text x="100.8" y="132.1">41</text>
<text x="151.5" y="134.6">EP</text>
</g>
<g font-size="1.4" fill="#008484">
<text x="105.2" y="56.6">VCC</text>
<text x="105.2" y="54.1">VCC</text>
<text x="139.7" y="54.1">SPI_VCCIO_1</text>
<text x="141.3" y="59.2">CRESET_B</text>
<text x="143.7" y="61.7">CDONE</text>
<text x="105.2" y="66.8">VCCPLL</text>
<text x="143" y="71.9">IOB_18A</text>
<text x="143" y="66.8">IOB_13B</text>
<text x="143" y="69.3">IOB_16A</text>
<text x="143" y="74.4">IOB_20A</text>
<text x="143" y="77">IOB_22A</text>
<text x="105.2" y="79.5">VPP_2V5</text>
<text x="143" y="82">IOB_24A</text>
<text x="143" y="79.5">IOB_23B</text>
<text x="105.2" y="87.1">VCCIO_0</text>
<text x="140.3" y="84.6">IOB_25B_G3</text>
<text x="143" y="89.7">IOB_31B</text>
<text x="143" y="87.1">IOB_29B</text>
<text x="105.2" y="92.2">IOT_37A</text>
<text x="105.2" y="94.7">IOT_36B</text>
<text x="137.1" y="94.7">IOB_32A_SPI_SO</text>
<text x="105.2" y="99.8">IOT_39A</text>
<text x="105.2" y="97.3">IOT_38B</text>
<text x="136.1" y="99.8">IOB_34A_SPI_SCK</text>
<text x="137.7" y="97.3">IOB_33B_SPI_SI</text>
<text x="105.2" y="102.4">IOT_41A</text>
<text x="105.2" y="104.9">IOT_42B</text>
<text x="105.2" y="107.4">IOT_43A</text>
<text x="137.2" y="102.4">IOB_35B_SPI_SS</text>
<text x="142.8" y="107.4">VCCIO_2</text>
<text x="105.2" y="110">IOT_44B</text>
<text x="105.2" y="112.5">IOT_45A_G1</text>
<text x="143.7" y="112.5">IOB_8A</text>
<text x="105.2" y="115.1">IOT_46B_G0</text>
<text x="105.2" y="117.6">IOT_48B</text>
<text x="143.7" y="115.1">IOB_9B</text>
<text x="143.7" y="117.6">IOB_4A</text>
<text x="105.2" y="122.7">IOT_50B</text>
<text x="105.2" y="125.2">IOT_51A</text>
<text x="105.2" y="120.1">IOT_49A</text>
<text x="141" y="125.2">IOB_3B_G6</text>
<text x="143.7" y="120.1">IOB_5B</text>
<text x="143.7" y="122.7">IOB_2A</text>
<text x="105.2" y="127.8">RGB0</text>
<text x="105.2" y="130.3">RGB1</text>
<text x="143.7" y="130.3">IOB_6A</text>
<text x="143.7" y="127.8">IOB_0A</text>
<text x="105.2" y="132.8">RGB2</text>
<text x="145.7" y="135.4">GND</text>
</g>
<g font-size="1.4">
<text x="155.2" y="58.4">CRESET_B</text>
<text x="157.6" y="61">CDONE</text>
<text x="228.6" y="63.5">CRESET_B</text>
<text x="156.8" y="71.1">IOB_18A</text>
<text x="156.8" y="68.6">IOB_16A</text>
<text x="157" y="66">IOT_13B</text>
<text x="156.8" y="76.2">IOB_22A</text>
<text x="156.8" y="73.7">IOB_20A</text>
<text x="154.2" y="83.8">IOB_25B_G3</text>
<text x="156.8" y="81.3">IOB_24A</text>
<text x="156.8" y="78.7">IOB_23B</text>
<text x="156.8" y="86.4">IOB_29B</text>
<text x="156.8" y="88.9">IOB_31B</text>
<text x="236.2" y="88.9">CDONE</text>
<text x="91.4" y="94">IOT_36B</text>
<text x="91.4" y="91.4">IOT_37A</text>
<text x="157.5" y="94">iCE_SO</text>
<text x="91.4" y="99.1">IOT_39A</text>
<text x="91.4" y="101.6">IOT_41A</text>
<text x="91.4" y="96.5">IOT_38B</text>
<text x="156.6" y="99.1">iCE_SCK</text>
<text x="157.7" y="101.6">iCE_SS</text>
<text x="158.2" y="96.5">iCE_SI</text>
<text x="91.4" y="106.7">IOT_43A</text>
<text x="91.4" y="104.1">IOT_42B</text>
<text x="91.4" y="109.2">IOT_44B</text>
<text x="91.4" y="111.8">IOT_45A_G1</text>
<text x="157.7" y="111.8">IOT_8A</text>
<text x="91.4" y="114.3">IOT_46B_G0</text>
<text x="91.4" y="116.8">IOT_48B</text>
<text x="91.4" y="119.4">IOT_49A</text>
<text x="157.6" y="114.3">IOB_9B</text>
<text x="157.6" y="116.8">IOB_4A</text>
<text x="157.6" y="119.4">IOB_5B</text>
<text x="228.6" y="114.3">SW1</text>
<text x="91.4" y="124.5">IOT_51A</text>
<text x="91.4" y="121.9">IOT_50B</text>
<text x="155" y="124.5">IOB_3B_G6</text>
<text x="157.6" y="121.9">IOB_2A</text>
<text x="91.4" y="127">LED1</text>
<text x="91.4" y="129.5">SW1</text>
<text x="157.6" y="129.5">IOB_6A</text>
<text x="157.6" y="127">IOB_0A</text>
<text x="91.4" y="132.1">RGB2</text>
<text x="254.3" y="133.3">LED1</text>
<text x="56.6" y="157.5">IOT_46B_G0</text>
</g>
<text font-size="1.1" fill="#008484" x="37.8" y="153.1">SIT1602AC-12-33E-12.000000E</text>
</svg>
